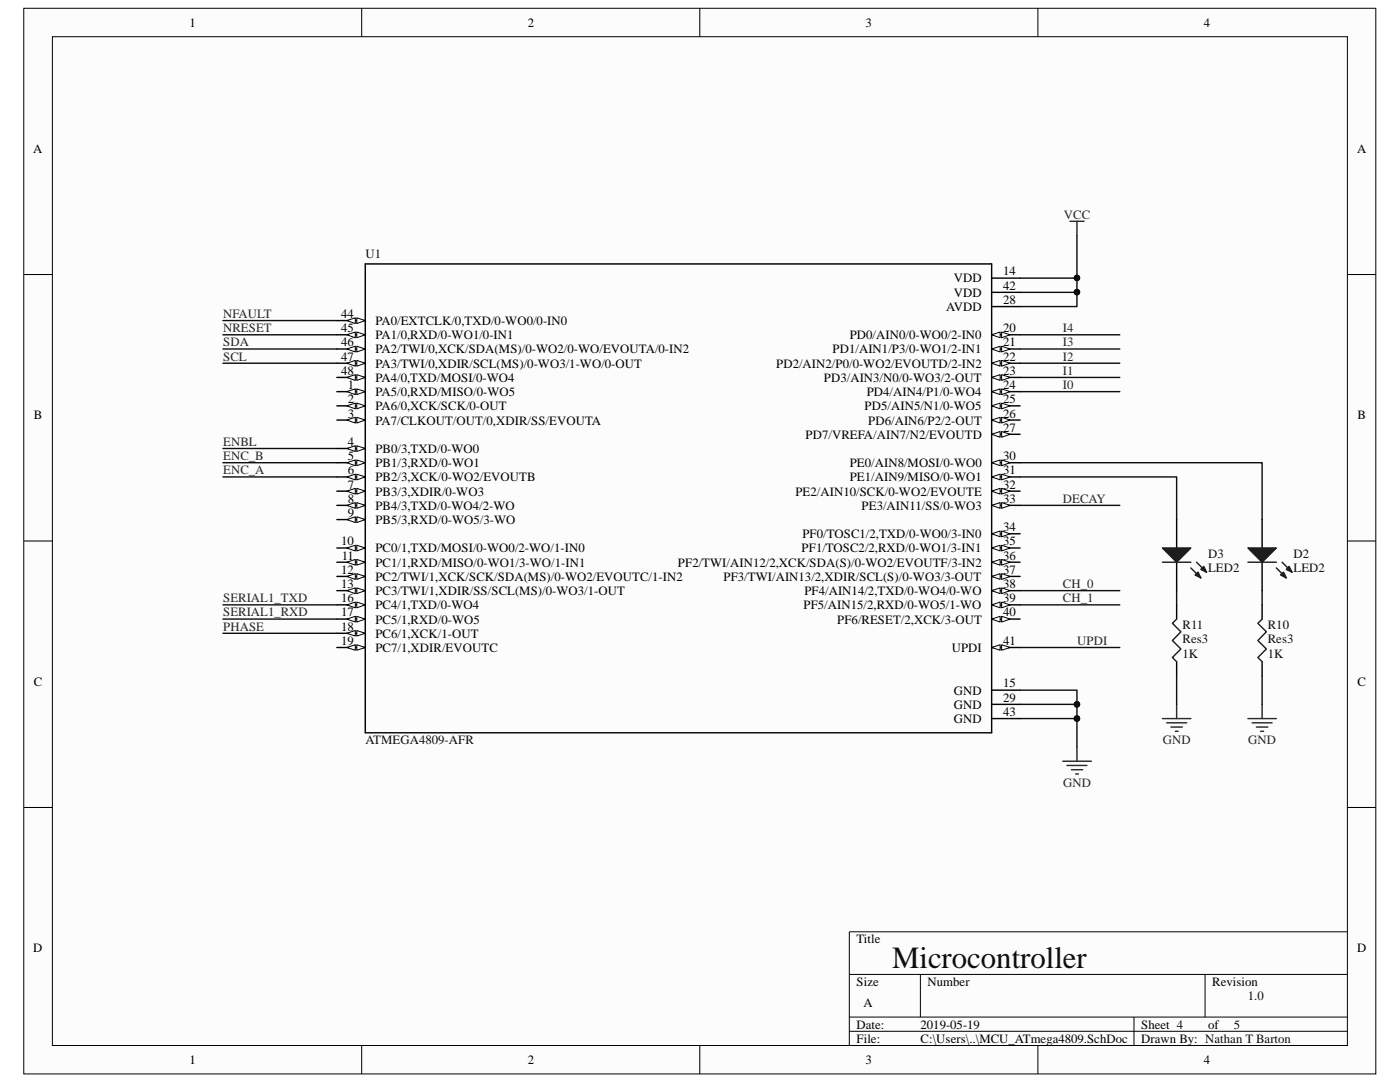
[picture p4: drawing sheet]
<svg xmlns="http://www.w3.org/2000/svg" width="279mm" height="216mm" viewBox="0 0 279 216" stroke-linecap="round" stroke-linejoin="round" font-family="sans-serif">
<path d="M4.8 1.7h269.8v212.6h-269.8z" fill="#fcfcfc"/>
<path d="M4.7 1.7h269.9v212.6h-269.9z" fill="none" stroke="#000" stroke-width=".2"/>
<path d="M10.5 7.4h258.4v201.2h-258.4z" fill="#fcfcfc"/>
<g fill="none" stroke="#000" stroke-width=".2">
<path d="M10.5 7.3h258.4v201.3h-258.4zM72.2 1.6v5.7M139.7 1.6v5.7M207.1 1.6v5.7M4.7 54.8h5.7M268.9 54.8h5.7M4.7 107.9h5.7M268.9 107.9h5.7M4.7 161.1h5.7M268.9 161.1h5.7M169.5 194.4h99.4M183.7 194.4v8.5"/>
<path d="M240.5 194.4v8.5M268.9 185.9h-99.4v22.7M72.2 208.6v5.7M139.7 208.6v5.7M169.5 202.9h99.4M169.5 205.8h99.4M207.1 208.6v5.7M226.3 202.9v5.7"/>
</g>
<path d="M72.9 52.7h125v93.5h-125zM197.9 137.7h5.7M197.9 129.2h5.7M197.9 143.4h5.7M197.9 140.5h5.7" fill="none" stroke="#000" stroke-width=".28"/>
<path d="M197.9 129.2l1.7-.5v1.1z" fill="#fcfcfc"/>
<path d="M197.9 129.2l1.7-.5v1.1z" fill="none" stroke="#000" stroke-width=".2"/>
<path d="M199.9 128.7l1.7 .5-1.7 .6z" fill="#fcfcfc"/>
<path d="M199.9 128.7l1.7 .5-1.7 .6z" fill="none" stroke="#000" stroke-width=".2"/>
<path d="M197.9 123.5h5.7" fill="none" stroke="#000" stroke-width=".28"/>
<path d="M197.9 123.5l1.7-.5v1.1z" fill="#fcfcfc"/>
<path d="M197.9 123.5l1.7-.5v1.1z" fill="none" stroke="#000" stroke-width=".2"/>
<path d="M199.9 123l1.7 .5-1.7 .6z" fill="#fcfcfc"/>
<path d="M199.9 123l1.7 .5-1.7 .6z" fill="none" stroke="#000" stroke-width=".2"/>
<path d="M197.9 120.7h5.7" fill="none" stroke="#000" stroke-width=".28"/>
<path d="M197.9 120.7l1.7-.6v1.2z" fill="#fcfcfc"/>
<path d="M197.9 120.7l1.7-.6v1.2z" fill="none" stroke="#000" stroke-width=".2"/>
<path d="M199.9 120.1l1.7 .6-1.7 .6z" fill="#fcfcfc"/>
<path d="M199.9 120.1l1.7 .6-1.7 .6z" fill="none" stroke="#000" stroke-width=".2"/>
<path d="M197.9 117.9h5.7" fill="none" stroke="#000" stroke-width=".28"/>
<path d="M197.9 117.9l1.7-.6v1.1z" fill="#fcfcfc"/>
<path d="M197.9 117.9l1.7-.6v1.1z" fill="none" stroke="#000" stroke-width=".2"/>
<path d="M199.9 117.3l1.7 .6-1.7 .5z" fill="#fcfcfc"/>
<path d="M199.9 117.3l1.7 .6-1.7 .5z" fill="none" stroke="#000" stroke-width=".2"/>
<path d="M197.9 115h5.7" fill="none" stroke="#000" stroke-width=".28"/>
<path d="M197.9 115l1.7-.5v1.1z" fill="#fcfcfc"/>
<path d="M197.9 115l1.7-.5v1.1z" fill="none" stroke="#000" stroke-width=".2"/>
<path d="M199.9 114.5l1.7 .5-1.7 .6z" fill="#fcfcfc"/>
<path d="M199.9 114.5l1.7 .5-1.7 .6z" fill="none" stroke="#000" stroke-width=".2"/>
<path d="M197.9 112.2h5.7" fill="none" stroke="#000" stroke-width=".28"/>
<path d="M197.9 112.2l1.7-.6v1.2z" fill="#fcfcfc"/>
<path d="M197.9 112.2l1.7-.6v1.2z" fill="none" stroke="#000" stroke-width=".2"/>
<path d="M199.9 111.6l1.7 .6-1.7 .6z" fill="#fcfcfc"/>
<path d="M199.9 111.6l1.7 .6-1.7 .6z" fill="none" stroke="#000" stroke-width=".2"/>
<path d="M197.9 109.3h5.7" fill="none" stroke="#000" stroke-width=".28"/>
<path d="M197.9 109.3l1.7-.5v1.1z" fill="#fcfcfc"/>
<path d="M197.9 109.3l1.7-.5v1.1z" fill="none" stroke="#000" stroke-width=".2"/>
<path d="M199.9 108.8l1.7 .5-1.7 .6z" fill="#fcfcfc"/>
<path d="M199.9 108.8l1.7 .5-1.7 .6z" fill="none" stroke="#000" stroke-width=".2"/>
<path d="M197.9 106.5h5.7" fill="none" stroke="#000" stroke-width=".28"/>
<path d="M197.9 106.5l1.7-.5v1.1z" fill="#fcfcfc"/>
<path d="M197.9 106.5l1.7-.5v1.1z" fill="none" stroke="#000" stroke-width=".2"/>
<path d="M199.9 106l1.7 .5-1.7 .6z" fill="#fcfcfc"/>
<path d="M199.9 106l1.7 .5-1.7 .6z" fill="none" stroke="#000" stroke-width=".2"/>
<path d="M197.9 100.8h5.7" fill="none" stroke="#000" stroke-width=".28"/>
<path d="M197.9 100.8l1.7-.5v1.1z" fill="#fcfcfc"/>
<path d="M197.9 100.8l1.7-.5v1.1z" fill="none" stroke="#000" stroke-width=".2"/>
<path d="M199.9 100.3l1.7 .5-1.7 .6z" fill="#fcfcfc"/>
<path d="M199.9 100.3l1.7 .5-1.7 .6z" fill="none" stroke="#000" stroke-width=".2"/>
<path d="M197.9 98h5.7" fill="none" stroke="#000" stroke-width=".28"/>
<path d="M197.9 98l1.7-.5v1.1z" fill="#fcfcfc"/>
<path d="M197.9 98l1.7-.5v1.1z" fill="none" stroke="#000" stroke-width=".2"/>
<path d="M199.9 97.5l1.7 .5-1.7 .6z" fill="#fcfcfc"/>
<path d="M199.9 97.5l1.7 .5-1.7 .6z" fill="none" stroke="#000" stroke-width=".2"/>
<path d="M197.9 95.2h5.7" fill="none" stroke="#000" stroke-width=".28"/>
<path d="M197.9 95.2l1.7-.6v1.2z" fill="#fcfcfc"/>
<path d="M197.9 95.2l1.7-.6v1.2z" fill="none" stroke="#000" stroke-width=".2"/>
<path d="M199.9 94.6l1.7 .6-1.7 .6z" fill="#fcfcfc"/>
<path d="M199.9 94.6l1.7 .6-1.7 .6z" fill="none" stroke="#000" stroke-width=".2"/>
<path d="M197.9 92.3h5.7" fill="none" stroke="#000" stroke-width=".28"/>
<path d="M197.9 92.3l1.7-.5v1.1z" fill="#fcfcfc"/>
<path d="M197.9 92.3l1.7-.5v1.1z" fill="none" stroke="#000" stroke-width=".2"/>
<path d="M199.9 91.8l1.7 .5-1.7 .6z" fill="#fcfcfc"/>
<path d="M199.9 91.8l1.7 .5-1.7 .6z" fill="none" stroke="#000" stroke-width=".2"/>
<path d="M197.9 86.7h5.7" fill="none" stroke="#000" stroke-width=".28"/>
<path d="M197.9 86.7l1.7-.6v1.1z" fill="#fcfcfc"/>
<path d="M197.9 86.7l1.7-.6v1.1z" fill="none" stroke="#000" stroke-width=".2"/>
<path d="M199.9 86.1l1.7 .6-1.7 .5z" fill="#fcfcfc"/>
<path d="M199.9 86.1l1.7 .6-1.7 .5z" fill="none" stroke="#000" stroke-width=".2"/>
<path d="M197.9 83.8h5.7" fill="none" stroke="#000" stroke-width=".28"/>
<path d="M197.9 83.8l1.7-.5v1.1z" fill="#fcfcfc"/>
<path d="M197.9 83.8l1.7-.5v1.1z" fill="none" stroke="#000" stroke-width=".2"/>
<path d="M199.9 83.3l1.7 .5-1.7 .6z" fill="#fcfcfc"/>
<path d="M199.9 83.3l1.7 .5-1.7 .6z" fill="none" stroke="#000" stroke-width=".2"/>
<path d="M197.9 81h5.7" fill="none" stroke="#000" stroke-width=".28"/>
<path d="M197.9 81l1.7-.6v1.2z" fill="#fcfcfc"/>
<path d="M197.9 81l1.7-.6v1.2z" fill="none" stroke="#000" stroke-width=".2"/>
<path d="M199.9 80.4l1.7 .6-1.7 .6z" fill="#fcfcfc"/>
<path d="M199.9 80.4l1.7 .6-1.7 .6z" fill="none" stroke="#000" stroke-width=".2"/>
<path d="M197.9 78.1h5.7" fill="none" stroke="#000" stroke-width=".28"/>
<path d="M197.9 78.1l1.7-.5v1.1z" fill="#fcfcfc"/>
<path d="M197.9 78.1l1.7-.5v1.1z" fill="none" stroke="#000" stroke-width=".2"/>
<path d="M199.9 77.6l1.7 .5-1.7 .6z" fill="#fcfcfc"/>
<path d="M199.9 77.6l1.7 .5-1.7 .6z" fill="none" stroke="#000" stroke-width=".2"/>
<path d="M197.9 75.3h5.7" fill="none" stroke="#000" stroke-width=".28"/>
<path d="M197.9 75.3l1.7-.5v1.1z" fill="#fcfcfc"/>
<path d="M197.9 75.3l1.7-.5v1.1z" fill="none" stroke="#000" stroke-width=".2"/>
<path d="M199.9 74.8l1.7 .5-1.7 .6z" fill="#fcfcfc"/>
<path d="M199.9 74.8l1.7 .5-1.7 .6z" fill="none" stroke="#000" stroke-width=".2"/>
<path d="M197.9 72.5h5.7" fill="none" stroke="#000" stroke-width=".28"/>
<path d="M197.9 72.5l1.7-.6v1.2z" fill="#fcfcfc"/>
<path d="M197.9 72.5l1.7-.6v1.2z" fill="none" stroke="#000" stroke-width=".2"/>
<path d="M199.9 71.9l1.7 .6-1.7 .6z" fill="#fcfcfc"/>
<path d="M199.9 71.9l1.7 .6-1.7 .6z" fill="none" stroke="#000" stroke-width=".2"/>
<path d="M197.9 69.6h5.7" fill="none" stroke="#000" stroke-width=".28"/>
<path d="M197.9 69.6l1.7-.5v1.1z" fill="#fcfcfc"/>
<path d="M197.9 69.6l1.7-.5v1.1z" fill="none" stroke="#000" stroke-width=".2"/>
<path d="M199.9 69.1l1.7 .5-1.7 .6z" fill="#fcfcfc"/>
<path d="M199.9 69.1l1.7 .5-1.7 .6z" fill="none" stroke="#000" stroke-width=".2"/>
<path d="M197.9 66.8h5.7" fill="none" stroke="#000" stroke-width=".28"/>
<path d="M197.9 66.8l1.7-.5v1.1z" fill="#fcfcfc"/>
<path d="M197.9 66.8l1.7-.5v1.1z" fill="none" stroke="#000" stroke-width=".2"/>
<path d="M199.9 66.3l1.7 .5-1.7 .6z" fill="#fcfcfc"/>
<path d="M199.9 66.3l1.7 .5-1.7 .6z" fill="none" stroke="#000" stroke-width=".2"/>
<path d="M197.9 58.3h5.7M197.9 55.5h5.7M197.9 61.2h5.7M67.2 129.2h5.7" fill="none" stroke="#000" stroke-width=".28"/>
<path d="M71.2 128.7l1.7 .5-1.7 .6z" fill="#fcfcfc"/>
<path d="M71.2 128.7l1.7 .5-1.7 .6z" fill="none" stroke="#000" stroke-width=".2"/>
<path d="M69.2 129.2l1.7-.5v1.1z" fill="#fcfcfc"/>
<path d="M69.2 129.2l1.7-.5v1.1z" fill="none" stroke="#000" stroke-width=".2"/>
<path d="M67.2 126.4h5.7" fill="none" stroke="#000" stroke-width=".28"/>
<path d="M71.2 125.8l1.7 .6-1.7 .5z" fill="#fcfcfc"/>
<path d="M71.2 125.8l1.7 .6-1.7 .5z" fill="none" stroke="#000" stroke-width=".2"/>
<path d="M69.2 126.4l1.7-.6v1.1z" fill="#fcfcfc"/>
<path d="M69.2 126.4l1.7-.6v1.1z" fill="none" stroke="#000" stroke-width=".2"/>
<path d="M67.2 123.5h5.7" fill="none" stroke="#000" stroke-width=".28"/>
<path d="M71.2 123l1.7 .5-1.7 .6z" fill="#fcfcfc"/>
<path d="M71.2 123l1.7 .5-1.7 .6z" fill="none" stroke="#000" stroke-width=".2"/>
<path d="M69.2 123.5l1.7-.5v1.1z" fill="#fcfcfc"/>
<path d="M69.2 123.5l1.7-.5v1.1z" fill="none" stroke="#000" stroke-width=".2"/>
<path d="M67.2 120.7h5.7" fill="none" stroke="#000" stroke-width=".28"/>
<path d="M71.2 120.1l1.7 .6-1.7 .6z" fill="#fcfcfc"/>
<path d="M71.2 120.1l1.7 .6-1.7 .6z" fill="none" stroke="#000" stroke-width=".2"/>
<path d="M69.2 120.7l1.7-.6v1.2z" fill="#fcfcfc"/>
<path d="M69.2 120.7l1.7-.6v1.2z" fill="none" stroke="#000" stroke-width=".2"/>
<path d="M67.2 117.9h5.7" fill="none" stroke="#000" stroke-width=".28"/>
<path d="M71.2 117.3l1.7 .6-1.7 .5z" fill="#fcfcfc"/>
<path d="M71.2 117.3l1.7 .6-1.7 .5z" fill="none" stroke="#000" stroke-width=".2"/>
<path d="M69.2 117.9l1.7-.6v1.1z" fill="#fcfcfc"/>
<path d="M69.2 117.9l1.7-.6v1.1z" fill="none" stroke="#000" stroke-width=".2"/>
<path d="M67.2 115h5.7" fill="none" stroke="#000" stroke-width=".28"/>
<path d="M71.2 114.5l1.7 .5-1.7 .6z" fill="#fcfcfc"/>
<path d="M71.2 114.5l1.7 .5-1.7 .6z" fill="none" stroke="#000" stroke-width=".2"/>
<path d="M69.2 115l1.7-.5v1.1z" fill="#fcfcfc"/>
<path d="M69.2 115l1.7-.5v1.1z" fill="none" stroke="#000" stroke-width=".2"/>
<path d="M67.2 112.2h5.7" fill="none" stroke="#000" stroke-width=".28"/>
<path d="M71.2 111.6l1.7 .6-1.7 .6z" fill="#fcfcfc"/>
<path d="M71.2 111.6l1.7 .6-1.7 .6z" fill="none" stroke="#000" stroke-width=".2"/>
<path d="M69.2 112.2l1.7-.6v1.2z" fill="#fcfcfc"/>
<path d="M69.2 112.2l1.7-.6v1.2z" fill="none" stroke="#000" stroke-width=".2"/>
<path d="M67.2 109.3h5.7" fill="none" stroke="#000" stroke-width=".28"/>
<path d="M71.2 108.8l1.7 .5-1.7 .6z" fill="#fcfcfc"/>
<path d="M71.2 108.8l1.7 .5-1.7 .6z" fill="none" stroke="#000" stroke-width=".2"/>
<path d="M69.2 109.3l1.7-.5v1.1z" fill="#fcfcfc"/>
<path d="M69.2 109.3l1.7-.5v1.1z" fill="none" stroke="#000" stroke-width=".2"/>
<path d="M67.2 103.7h5.7" fill="none" stroke="#000" stroke-width=".28"/>
<path d="M71.2 103.1l1.7 .6-1.7 .6z" fill="#fcfcfc"/>
<path d="M71.2 103.1l1.7 .6-1.7 .6z" fill="none" stroke="#000" stroke-width=".2"/>
<path d="M69.2 103.7l1.7-.6v1.2z" fill="#fcfcfc"/>
<path d="M69.2 103.7l1.7-.6v1.2z" fill="none" stroke="#000" stroke-width=".2"/>
<path d="M67.2 100.8h5.7" fill="none" stroke="#000" stroke-width=".28"/>
<path d="M71.2 100.3l1.7 .5-1.7 .6z" fill="#fcfcfc"/>
<path d="M71.2 100.3l1.7 .5-1.7 .6z" fill="none" stroke="#000" stroke-width=".2"/>
<path d="M69.2 100.8l1.7-.5v1.1z" fill="#fcfcfc"/>
<path d="M69.2 100.8l1.7-.5v1.1z" fill="none" stroke="#000" stroke-width=".2"/>
<path d="M67.2 98h5.7" fill="none" stroke="#000" stroke-width=".28"/>
<path d="M71.2 97.5l1.7 .5-1.7 .6z" fill="#fcfcfc"/>
<path d="M71.2 97.5l1.7 .5-1.7 .6z" fill="none" stroke="#000" stroke-width=".2"/>
<path d="M69.2 98l1.7-.5v1.1z" fill="#fcfcfc"/>
<path d="M69.2 98l1.7-.5v1.1z" fill="none" stroke="#000" stroke-width=".2"/>
<path d="M67.2 95.2h5.7" fill="none" stroke="#000" stroke-width=".28"/>
<path d="M71.2 94.6l1.7 .6-1.7 .6z" fill="#fcfcfc"/>
<path d="M71.2 94.6l1.7 .6-1.7 .6z" fill="none" stroke="#000" stroke-width=".2"/>
<path d="M69.2 95.2l1.7-.6v1.2z" fill="#fcfcfc"/>
<path d="M69.2 95.2l1.7-.6v1.2z" fill="none" stroke="#000" stroke-width=".2"/>
<path d="M67.2 92.3h5.7" fill="none" stroke="#000" stroke-width=".28"/>
<path d="M71.2 91.8l1.7 .5-1.7 .6z" fill="#fcfcfc"/>
<path d="M71.2 91.8l1.7 .5-1.7 .6z" fill="none" stroke="#000" stroke-width=".2"/>
<path d="M69.2 92.3l1.7-.5v1.1z" fill="#fcfcfc"/>
<path d="M69.2 92.3l1.7-.5v1.1z" fill="none" stroke="#000" stroke-width=".2"/>
<path d="M67.2 89.5h5.7" fill="none" stroke="#000" stroke-width=".28"/>
<path d="M71.2 88.9l1.7 .6-1.7 .6z" fill="#fcfcfc"/>
<path d="M71.2 88.9l1.7 .6-1.7 .6z" fill="none" stroke="#000" stroke-width=".2"/>
<path d="M69.2 89.5l1.7-.6v1.2z" fill="#fcfcfc"/>
<path d="M69.2 89.5l1.7-.6v1.2z" fill="none" stroke="#000" stroke-width=".2"/>
<path d="M67.2 83.8h5.7" fill="none" stroke="#000" stroke-width=".28"/>
<path d="M71.2 83.3l1.7 .5-1.7 .6z" fill="#fcfcfc"/>
<path d="M71.2 83.3l1.7 .5-1.7 .6z" fill="none" stroke="#000" stroke-width=".2"/>
<path d="M69.2 83.8l1.7-.5v1.1z" fill="#fcfcfc"/>
<path d="M69.2 83.8l1.7-.5v1.1z" fill="none" stroke="#000" stroke-width=".2"/>
<path d="M67.2 81h5.7" fill="none" stroke="#000" stroke-width=".28"/>
<path d="M71.2 80.4l1.7 .6-1.7 .6z" fill="#fcfcfc"/>
<path d="M71.2 80.4l1.7 .6-1.7 .6z" fill="none" stroke="#000" stroke-width=".2"/>
<path d="M69.2 81l1.7-.6v1.2z" fill="#fcfcfc"/>
<path d="M69.2 81l1.7-.6v1.2z" fill="none" stroke="#000" stroke-width=".2"/>
<path d="M67.2 78.1h5.7" fill="none" stroke="#000" stroke-width=".28"/>
<path d="M71.2 77.6l1.7 .5-1.7 .6z" fill="#fcfcfc"/>
<path d="M71.2 77.6l1.7 .5-1.7 .6z" fill="none" stroke="#000" stroke-width=".2"/>
<path d="M69.2 78.1l1.7-.5v1.1z" fill="#fcfcfc"/>
<path d="M69.2 78.1l1.7-.5v1.1z" fill="none" stroke="#000" stroke-width=".2"/>
<path d="M67.2 75.3h5.7" fill="none" stroke="#000" stroke-width=".28"/>
<path d="M71.2 74.8l1.7 .5-1.7 .6z" fill="#fcfcfc"/>
<path d="M71.2 74.8l1.7 .5-1.7 .6z" fill="none" stroke="#000" stroke-width=".2"/>
<path d="M69.2 75.3l1.7-.5v1.1z" fill="#fcfcfc"/>
<path d="M69.2 75.3l1.7-.5v1.1z" fill="none" stroke="#000" stroke-width=".2"/>
<path d="M67.2 72.5h5.7" fill="none" stroke="#000" stroke-width=".28"/>
<path d="M71.2 71.9l1.7 .6-1.7 .6z" fill="#fcfcfc"/>
<path d="M71.2 71.9l1.7 .6-1.7 .6z" fill="none" stroke="#000" stroke-width=".2"/>
<path d="M69.2 72.5l1.7-.6v1.2z" fill="#fcfcfc"/>
<path d="M69.2 72.5l1.7-.6v1.2z" fill="none" stroke="#000" stroke-width=".2"/>
<path d="M67.2 69.6h5.7" fill="none" stroke="#000" stroke-width=".28"/>
<path d="M71.2 69.1l1.7 .5-1.7 .6z" fill="#fcfcfc"/>
<path d="M71.2 69.1l1.7 .5-1.7 .6z" fill="none" stroke="#000" stroke-width=".2"/>
<path d="M69.2 69.6l1.7-.5v1.1z" fill="#fcfcfc"/>
<path d="M69.2 69.6l1.7-.5v1.1z" fill="none" stroke="#000" stroke-width=".2"/>
<path d="M67.2 66.8h5.7" fill="none" stroke="#000" stroke-width=".28"/>
<path d="M71.2 66.3l1.7 .5-1.7 .6z" fill="#fcfcfc"/>
<path d="M71.2 66.3l1.7 .5-1.7 .6z" fill="none" stroke="#000" stroke-width=".2"/>
<path d="M69.2 66.8l1.7-.5v1.1z" fill="#fcfcfc"/>
<path d="M69.2 66.8l1.7-.5v1.1z" fill="none" stroke="#000" stroke-width=".2"/>
<path d="M67.2 64h5.7" fill="none" stroke="#000" stroke-width=".28"/>
<path d="M71.2 63.4l1.7 .6-1.7 .6z" fill="#fcfcfc"/>
<path d="M71.2 63.4l1.7 .6-1.7 .6z" fill="none" stroke="#000" stroke-width=".2"/>
<path d="M69.2 64l1.7-.6v1.2z" fill="#fcfcfc"/>
<path d="M69.2 64l1.7-.6v1.2z" fill="none" stroke="#000" stroke-width=".2"/>
<g fill="none" stroke="#262626" stroke-width=".28">
<path d="M213.5 44.2h2.9M214.9 44.2v2.8M212.1 151.9h5.7M212.9 152.7h4M213.8 153.6h2.3M214.7 154.4h.5M214.9 149.1v2.8M232 143.4h5.7M232.8 144.2h4M233.7 145.1h2.3M234.6 145.9h.5M234.8 140.5v2.9"/>
<path d="M249 143.4h5.7M249.9 144.2h4M250.7 145.1h2.3M251.6 145.9h.6M251.9 140.5v2.9"/>
</g>
<path d="M234.8 120.7v2.8M234.8 132v2.9M251.9 120.7v2.8M251.9 132v2.9" fill="none" stroke="#000" stroke-width=".28"/>
<path d="M234.8 123.5l-.8 .9 1.7 1.7-1.7 1.7 1.7 1.7-1.7 1.7 .8 .8M251.9 123.5l-.9 .9 1.7 1.7-1.7 1.7 1.7 1.7-1.7 1.7 .9 .8" fill="none" stroke="#1c1c1c" stroke-width=".28"/>
<path d="M214.9 47v14.2h-11.3M44.5 69.6h22.7M44.5 72.5h22.7M44.5 120.7h22.7M44.5 123.5h22.7" fill="none" stroke="#0e0e0e" stroke-width=".28"/>
<circle cx="214.9" cy="58.3" r=".55" fill="#0e0e0e"/>
<circle cx="214.9" cy="58.3" r=".55" fill="none" stroke="#0e0e0e" stroke-width=".2"/>
<circle cx="214.9" cy="55.5" r=".55" fill="#0e0e0e"/>
<circle cx="214.9" cy="55.5" r=".55" fill="none" stroke="#0e0e0e" stroke-width=".2"/>
<path d="M203.6 58.3h11.3" fill="none" stroke="#0e0e0e" stroke-width=".28"/>
<circle cx="214.9" cy="58.3" r=".55" fill="#0e0e0e"/>
<circle cx="214.9" cy="58.3" r=".55" fill="none" stroke="#0e0e0e" stroke-width=".2"/>
<path d="M203.6 55.5h11.3" fill="none" stroke="#0e0e0e" stroke-width=".28"/>
<circle cx="214.9" cy="55.5" r=".55" fill="#0e0e0e"/>
<circle cx="214.9" cy="55.5" r=".55" fill="none" stroke="#0e0e0e" stroke-width=".2"/>
<g fill="none" stroke="#0e0e0e" stroke-width=".28">
<path d="M44.5 66.8h22.7M44.5 64h22.7M203.6 78.1h19.9M203.6 75.3h19.9M203.6 72.5h19.9M203.6 69.6h19.9M203.6 66.8h19.9M44.5 92.3h22.7M44.5 89.5h22.7M44.5 95.2h22.7M203.6 100.8h19.9M203.6 117.9h19.9"/>
<path d="M44.5 126.4h22.7M203.6 137.7h11.3v11.4M203.6 129.2h19.9M203.6 120.7h19.9"/>
</g>
<circle cx="214.9" cy="140.5" r=".55" fill="#0e0e0e"/>
<circle cx="214.9" cy="140.5" r=".55" fill="none" stroke="#0e0e0e" stroke-width=".2"/>
<circle cx="214.9" cy="143.4" r=".55" fill="#0e0e0e"/>
<circle cx="214.9" cy="143.4" r=".55" fill="none" stroke="#0e0e0e" stroke-width=".2"/>
<path d="M203.6 140.5h11.3" fill="none" stroke="#0e0e0e" stroke-width=".28"/>
<circle cx="214.9" cy="140.5" r=".55" fill="#0e0e0e"/>
<circle cx="214.9" cy="140.5" r=".55" fill="none" stroke="#0e0e0e" stroke-width=".2"/>
<path d="M203.6 143.4h11.3" fill="none" stroke="#0e0e0e" stroke-width=".28"/>
<circle cx="214.9" cy="143.4" r=".55" fill="#0e0e0e"/>
<circle cx="214.9" cy="143.4" r=".55" fill="none" stroke="#0e0e0e" stroke-width=".2"/>
<path d="M203.6 92.3h48.3v11.4M203.6 95.2h31.2v8.5M234.8 117.9v2.8M251.9 117.9v2.8M234.8 134.9v5.6M251.9 134.9v5.6" fill="none" stroke="#0e0e0e" stroke-width=".28"/>
<path d="M251.9 103.7v5.6M251.9 112.2v5.7" fill="none" stroke="#000" stroke-width=".28"/>
<path d="M249 109.3h5.7l-2.8 2.9z" fill="#1c1c1c"/>
<path d="M249 109.3h5.7l-2.8 2.9zM254.7 113.3l2 2M255.9 112.2l2 2" fill="none" stroke="#1c1c1c" stroke-width=".28"/>
<path d="M255.6 114.7l.6-.5 .5 1.1z" fill="#1c1c1c"/>
<path d="M255.6 114.7l.6-.5 .5 1.1z" fill="none" stroke="#1c1c1c" stroke-width=".28"/>
<path d="M257.3 113l.6 1.2-1.2-.6z" fill="#1c1c1c"/>
<path d="M249 112.2h5.7M257.3 113l.6 1.2-1.2-.6z" fill="none" stroke="#1c1c1c" stroke-width=".28"/>
<path d="M234.8 103.7v5.6M234.8 112.2v5.7" fill="none" stroke="#000" stroke-width=".28"/>
<path d="M232 109.3h5.7l-2.9 2.9z" fill="#1c1c1c"/>
<path d="M232 109.3h5.7l-2.9 2.9zM237.7 113.3l1.9 2M238.8 112.2l2 2" fill="none" stroke="#1c1c1c" stroke-width=".28"/>
<path d="M238.5 114.7l.6-.5 .5 1.1z" fill="#1c1c1c"/>
<path d="M238.5 114.7l.6-.5 .5 1.1z" fill="none" stroke="#1c1c1c" stroke-width=".28"/>
<path d="M239.6 113.6l.6-.6 .6 1.2z" fill="#1c1c1c"/>
<path d="M232 112.2h5.7M239.6 113.6l.6-.6 .6 1.2z" fill="none" stroke="#1c1c1c" stroke-width=".28"/>
<text font-size="6.1" fill="#0e0e0e" x="178.1" y="193.1">Microcontroller</text>
<g font-size="2.5">
<text x="37.8" y="5.3">1</text>
<text x="105.3" y="5.3">2</text>
<text x="172.8" y="5.3">3</text>
<text x="240.2" y="5.3">4</text>
<text x="6.6" y="30.5">A</text>
<text x="270.8" y="30.5">A</text>
<text x="190.4" y="59.2">VDD</text>
<text x="190.4" y="56.3">VDD</text>
<text x="200.2" y="57.8">42</text>
<text x="200.2" y="54.9">14</text>
<text x="68.1" y="63.5">44</text>
<text x="74.9" y="64.9">PA0/EXTCLK/0,TXD/0-WO0/0-IN0</text>
<text x="188.8" y="62">AVDD</text>
<text x="200.2" y="60.6">28</text>
<text x="68.1" y="72">47</text>
<text x="68.1" y="69.1">46</text>
<text x="68.1" y="66.3">45</text>
<text x="74.9" y="70.5">PA2/TWI/0,XCK/SDA(MS)/0-WO2/0-WO/EVOUTA/0-IN2</text>
<text x="74.9" y="67.7">PA1/0,RXD/0-WO1/0-IN1</text>
<text x="166.2" y="70.5">PD1/AIN1/P3/0-WO1/2-IN1</text>
<text x="169.6" y="67.7">PD0/AIN0/0-WO0/2-IN0</text>
<text x="200.2" y="69.1">21</text>
<text x="200.2" y="66.3">20</text>
<text x="200.2" y="72">22</text>
<text x="68.1" y="74.8">48</text>
<text x="69.4" y="77.6">1</text>
<text x="74.9" y="76.2">PA4/0,TXD/MOSI/0-WO4</text>
<text x="74.9" y="73.4">PA3/TWI/0,XDIR/SCL(MS)/0-WO3/1-WO/0-OUT</text>
<text x="154.9" y="73.4">PD2/AIN2/P0/0-WO2/EVOUTD/2-IN2</text>
<text x="164.4" y="76.2">PD3/AIN3/N0/0-WO3/2-OUT</text>
<text x="200.2" y="74.8">23</text>
<text x="200.2" y="77.6">24</text>
<text x="6.7" y="83.7">B</text>
<text x="69.4" y="83.3">3</text>
<text x="69.4" y="80.5">2</text>
<text x="74.9" y="81.9">PA6/0,XCK/SCK/0-OUT</text>
<text x="74.9" y="79">PA5/0,RXD/MISO/0-WO5</text>
<text x="172.6" y="81.9">PD5/AIN5/N1/0-WO5</text>
<text x="173" y="79">PD4/AIN4/P1/0-WO4</text>
<text x="200.2" y="83.3">26</text>
<text x="200.2" y="80.5">25</text>
<text x="270.9" y="83.7">B</text>
<text x="69.4" y="89">4</text>
<text x="74.9" y="84.7">PA7/CLKOUT/OUT/0,XDIR/SS/EVOUTA</text>
<text x="160.8" y="87.5">PD7/VREFA/AIN7/N2/EVOUTD</text>
<text x="173.3" y="84.7">PD6/AIN6/P2/2-OUT</text>
<text x="200.2" y="86.1">27</text>
<text x="69.4" y="94.7">6</text>
<text x="69.4" y="91.8">5</text>
<text x="74.9" y="93.2">PB1/3,RXD/0-WO1</text>
<text x="74.9" y="90.4">PB0/3,TXD/0-WO0</text>
<text x="169.6" y="93.2">PE0/AIN8/MOSI/0-WO0</text>
<text x="200.2" y="94.7">31</text>
<text x="200.2" y="91.8">30</text>
<text x="69.4" y="100.3">8</text>
<text x="69.4" y="97.5">7</text>
<text x="74.9" y="101.7">PB4/3,TXD/0-WO4/2-WO</text>
<text x="74.9" y="98.9">PB3/3,XDIR/0-WO3</text>
<text x="74.9" y="96.1">PB2/3,XCK/0-WO2/EVOUTB</text>
<text x="158.7" y="98.9">PE2/AIN10/SCK/0-WO2/EVOUTE</text>
<text x="169.6" y="96.1">PE1/AIN9/MISO/0-WO1</text>
<text x="172" y="101.7">PE3/AIN11/SS/0-WO3</text>
<text x="200.2" y="97.5">32</text>
<text x="200.2" y="100.3">33</text>
<text x="69.4" y="103.2">9</text>
<text x="74.9" y="104.6">PB5/3,RXD/0-WO5/3-WO</text>
<text x="160.1" y="107.4">PF0/TOSC1/2,TXD/0-WO0/3-IN0</text>
<text x="200.2" y="106">34</text>
<text x="68.1" y="108.8">10</text>
<text x="68.2" y="111.7">11</text>
<text x="74.9" y="113.1">PC1/1,RXD/MISO/0-WO1/3-WO/1-IN1</text>
<text x="74.9" y="110.2">PC0/1,TXD/MOSI/0-WO0/2-WO/1-IN0</text>
<text x="135.3" y="113.1">PF2/TWI/AIN12/2,XCK/SDA(S)/0-WO2/EVOUTF/3-IN2</text>
<text x="160" y="110.2">PF1/TOSC2/2,RXD/0-WO1/3-IN1</text>
<text x="200.2" y="111.7">36</text>
<text x="200.2" y="108.8">35</text>
<text x="68.1" y="117.3">13</text>
<text x="68.1" y="114.5">12</text>
<text x="74.9" y="118.7">PC3/TWI/1,XDIR/SS/SCL(MS)/0-WO3/1-OUT</text>
<text x="74.9" y="115.9">PC2/TWI/1,XCK/SCK/SDA(MS)/0-WO2/EVOUTC/1-IN2</text>
<text x="144.4" y="115.9">PF3/TWI/AIN13/2,XDIR/SCL(S)/0-WO3/3-OUT</text>
<text x="160.5" y="118.7">PF4/AIN14/2,TXD/0-WO4/0-WO</text>
<text x="200.2" y="114.5">37</text>
<text x="200.2" y="117.3">38</text>
<text x="68.1" y="125.8">18</text>
<text x="68.1" y="123">17</text>
<text x="68.1" y="120.2">16</text>
<text x="74.9" y="124.4">PC5/1,RXD/0-WO5</text>
<text x="74.9" y="121.6">PC4/1,TXD/0-WO4</text>
<text x="160.4" y="121.6">PF5/AIN15/2,RXD/0-WO5/1-WO</text>
<text x="167.1" y="124.4">PF6/RESET/2,XCK/3-OUT</text>
<text x="200.2" y="123">40</text>
<text x="200.2" y="120.2">39</text>
<text x="68.1" y="128.7">19</text>
<text x="74.9" y="130.1">PC7/1,XDIR/EVOUTC</text>
<text x="74.9" y="127.3">PC6/1,XCK/1-OUT</text>
<text x="189.9" y="130.1">UPDI</text>
<text x="200.2" y="128.7">41</text>
<text x="6.7" y="136.8">C</text>
<text x="200.2" y="137.2">15</text>
<text x="270.9" y="136.8">C</text>
<text x="190.4" y="141.4">GND</text>
<text x="190.4" y="138.6">GND</text>
<text x="200.2" y="142.8">43</text>
<text x="200.2" y="140">29</text>
<text x="190.4" y="144.3">GND</text>
<text x="6.6" y="190">D</text>
<text x="170.9" y="188.2">Title</text>
<text x="270.8" y="190">D</text>
<text x="170.9" y="196.7">Size</text>
<text x="185.1" y="196.7">Number</text>
<text x="241.9" y="196.7">Revision</text>
<text x="172.3" y="201">A</text>
<text x="170.9" y="205.2">Date:</text>
<text x="170.9" y="208.1">File:</text>
<text x="183.7" y="208.1">C:\Users\..\MCU_ATmega4809.SchDoc</text>
<text x="183.7" y="205.2">2019-05-19</text>
<text x="227.8" y="205.2">Sheet 4</text>
<text x="227.8" y="208.1">Drawn By: Nathan T Barton</text>
<text x="241.1" y="205.2">of</text>
<text x="37.8" y="212.3">1</text>
<text x="105.3" y="212.3">2</text>
<text x="172.8" y="212.3">3</text>
<text x="240.2" y="212.3">4</text>
</g>
<g font-size="2.5" fill="#262626">
<text x="212.3" y="43.6">VCC</text>
<text x="44.5" y="63.5">NFAULT</text>
<text x="44.5" y="69.1">SDA</text>
<text x="44.5" y="72">SCL</text>
<text x="44.5" y="66.3">NRESET</text>
<text x="212.1" y="66.3">I4</text>
<text x="212.1" y="69.1">I3</text>
<text x="212.1" y="72">I2</text>
<text x="212.1" y="74.8">I1</text>
<text x="212.1" y="77.6">I0</text>
<text x="44.5" y="89">ENBL</text>
<text x="44.5" y="91.8">ENC_B</text>
<text x="44.5" y="94.7">ENC_A</text>
<text x="212.1" y="100.3">DECAY</text>
<text x="212.1" y="117.3">CH_0</text>
<text x="44.5" y="120.2">SERIAL1_TXD</text>
<text x="44.5" y="123">SERIAL1_RXD</text>
<text x="44.5" y="125.8">PHASE</text>
<text x="212.1" y="120.2">CH_1</text>
<text x="215" y="128.7">UPDI</text>
<text x="232.1" y="148.5">GND</text>
<text x="249.1" y="148.5">GND</text>
<text x="212.2" y="157">GND</text>
</g>
<g font-size="2.5" fill="#0e0e0e">
<text x="72.9" y="51.4">U1</text>
<text x="241.1" y="111.4">D3</text>
<text x="258.1" y="111.4">D2</text>
<text x="241.1" y="114.2">LED2</text>
<text x="258.1" y="114.2">LED2</text>
<text x="236" y="125.6">R11</text>
<text x="253" y="125.6">R10</text>
<text x="236" y="131.2">1K</text>
<text x="236" y="128.4">Res3</text>
<text x="253" y="131.2">1K</text>
<text x="253" y="128.4">Res3</text>
<text x="72.9" y="148.5">ATMEGA4809-AFR</text>
<text x="249" y="199.6">1.0</text>
<text x="246.2" y="205.2">5</text>
</g>
</svg>
